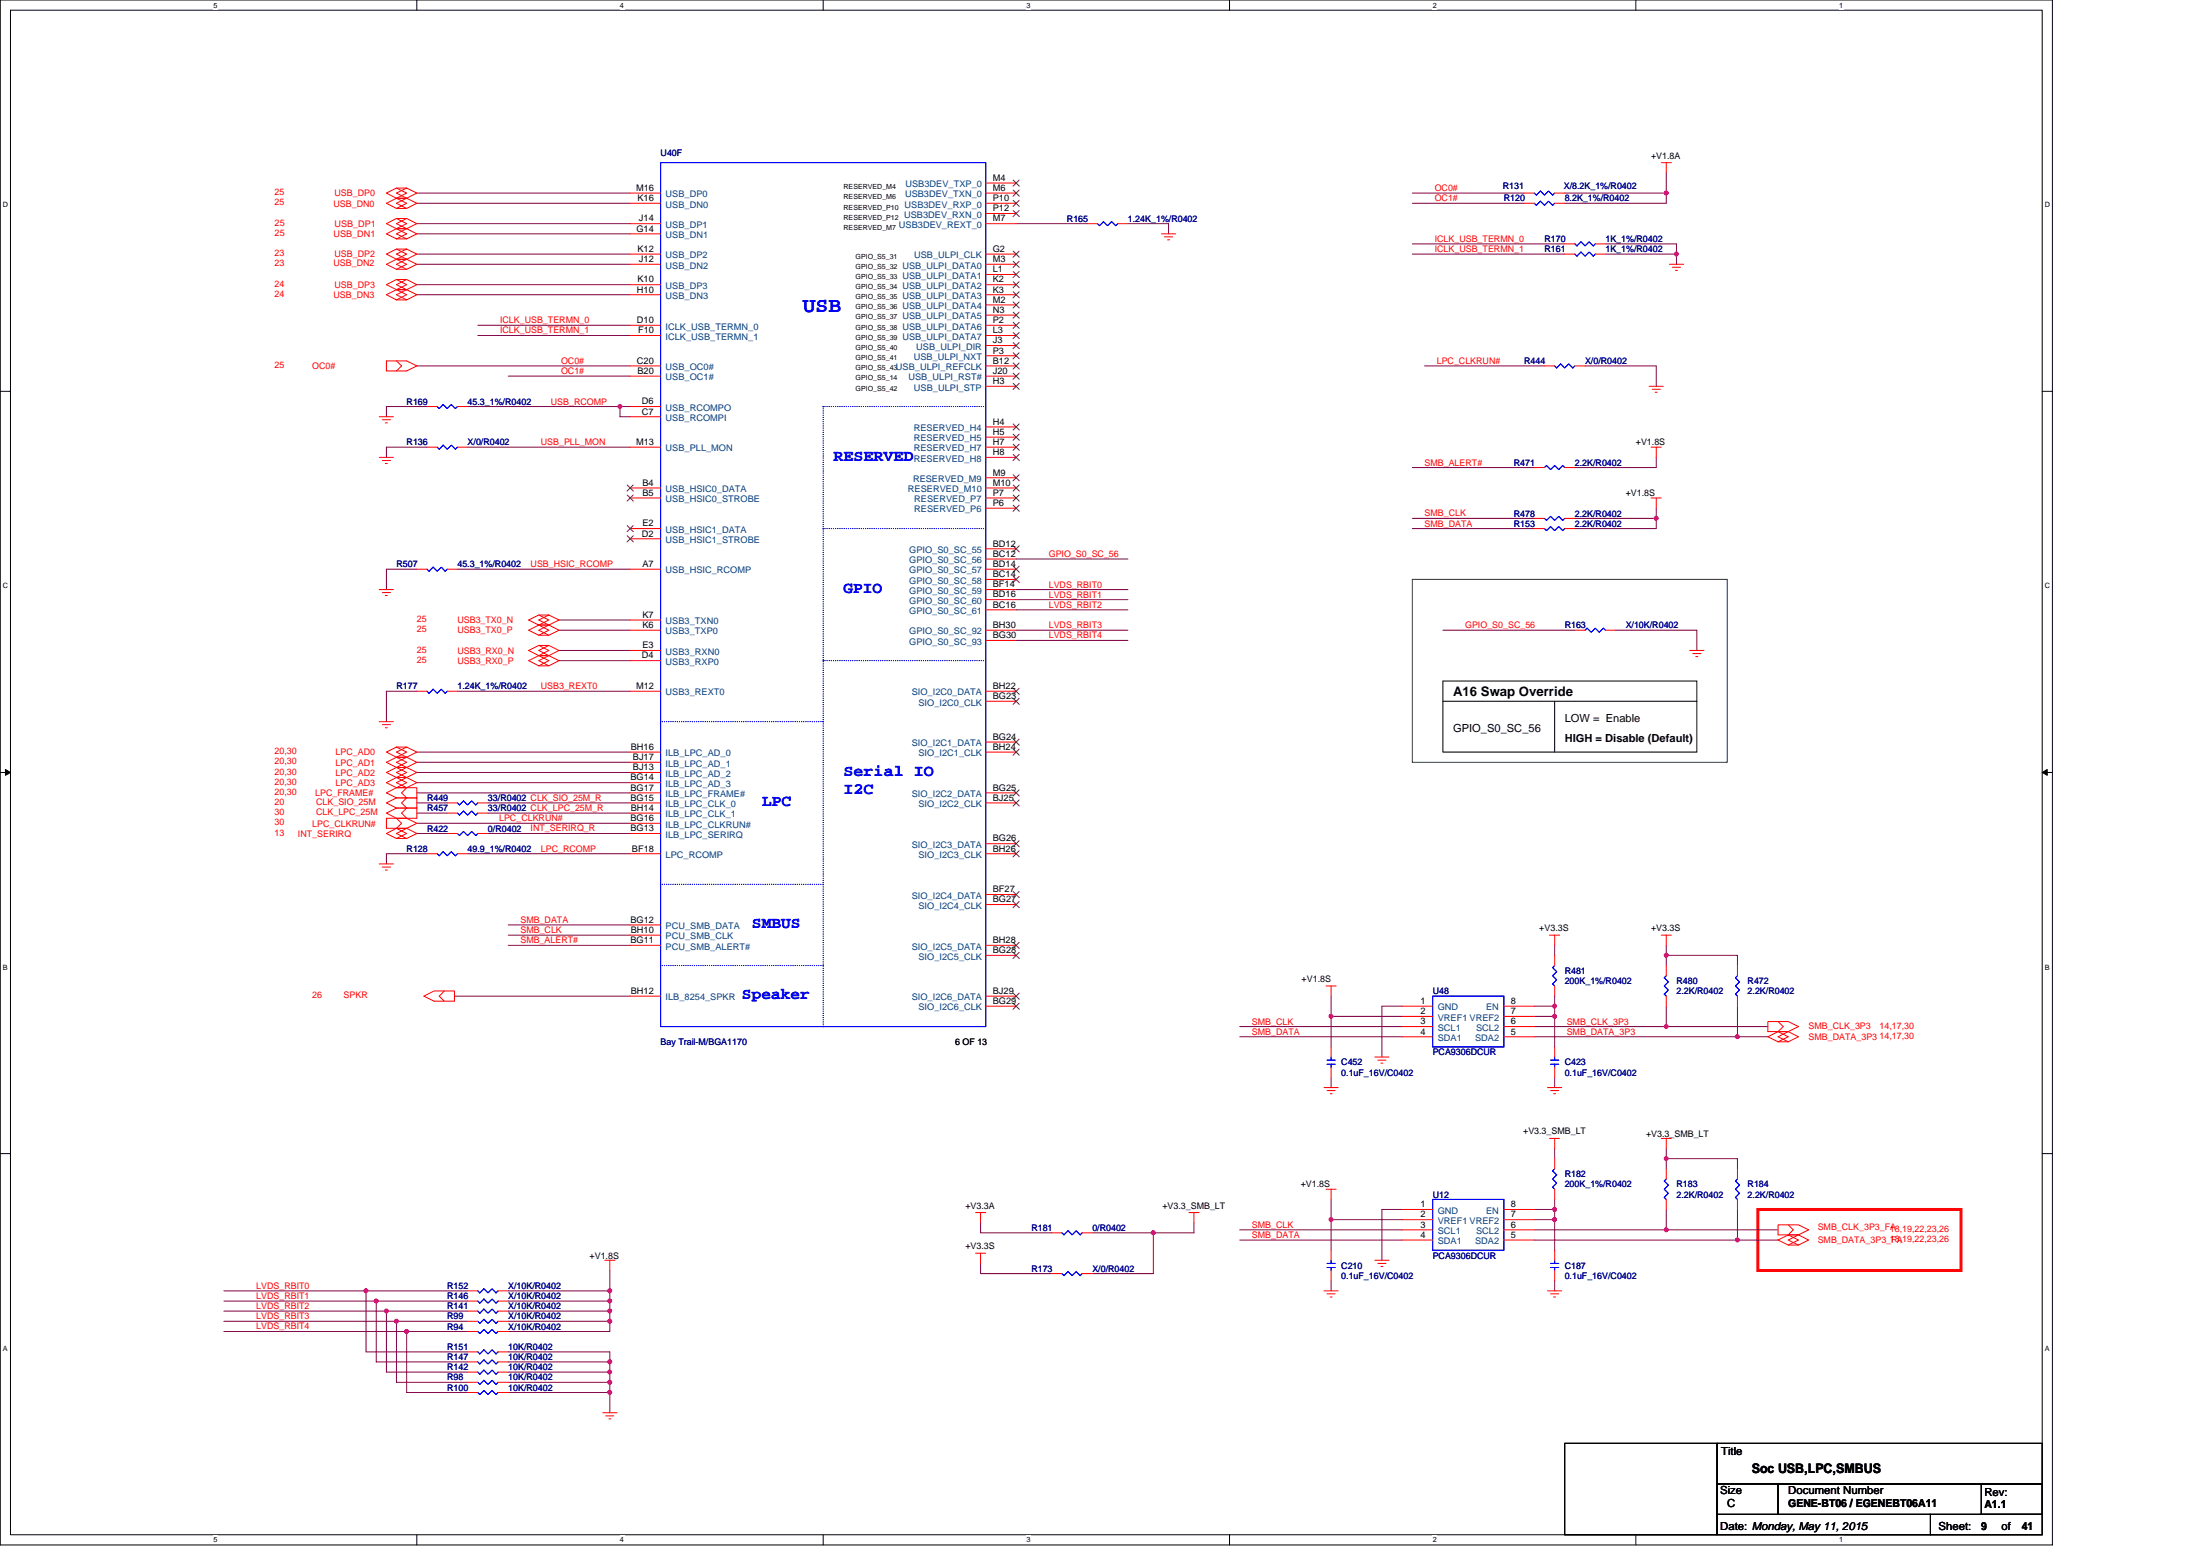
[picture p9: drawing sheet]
<svg xmlns="http://www.w3.org/2000/svg" width="297mm" height="210mm" viewBox="0 0 297 210" stroke-linecap="round" stroke-linejoin="round" font-family="sans-serif">
<path d="M0 0h277.1v208.5h-277.1zM1.4 1.4h274.3v205.7h-274.3z" fill="none" stroke="#000" stroke-width=".14"/>
<g fill="#fff">
<path d="M28.8 .1h.6v1.1h-.6z"/>
<path d="M28.8 207.3h.6v1.1h-.6z"/>
</g>
<path d="M56.3 0v1.4M56.3 207.1v1.4" fill="none" stroke="#000" stroke-width=".14"/>
<g fill="#fff">
<path d="M83.7 .1h.6v1.1h-.6z"/>
<path d="M83.7 207.3h.6v1.1h-.6z"/>
</g>
<path d="M111.1 0v1.4M111.1 207.1v1.4" fill="none" stroke="#000" stroke-width=".14"/>
<g fill="#fff">
<path d="M138.6 .1h.5v1.1h-.5z"/>
<path d="M138.6 207.3h.5v1.1h-.5z"/>
</g>
<path d="M166 0v1.4M166 207.1v1.4" fill="none" stroke="#000" stroke-width=".14"/>
<g fill="#fff">
<path d="M193.4 .1h.6v1.1h-.6z"/>
<path d="M193.4 207.3h.6v1.1h-.6z"/>
</g>
<path d="M220.9 0v1.4M220.9 207.1v1.4" fill="none" stroke="#000" stroke-width=".14"/>
<g fill="#fff">
<path d="M248.3 .1h.6v1.1h-.6z"/>
<path d="M248.3 207.3h.6v1.1h-.6z"/>
<path d="M.4 27.1h.7v1.1h-.7z"/>
<path d="M276.1 27.1h.7v1.1h-.7z"/>
<path d="M.4 78.5h.7v1.1h-.7z"/>
<path d="M276.1 78.5h.7v1.1h-.7z"/>
</g>
<path d="M0 52.8h1.4M275.7 52.8h1.4" fill="none" stroke="#000" stroke-width=".14"/>
<g fill="#fff">
<path d="M.4 130h.7v1.1h-.7z"/>
<path d="M276.1 130h.7v1.1h-.7z"/>
</g>
<path d="M0 104.2h1.4M275.7 104.2h1.4" fill="none" stroke="#000" stroke-width=".14"/>
<path d="M.7 103.8l.7 .4-.7 .4zM275.7 104.2l.7-.4v.8z" fill="#000" stroke="#000" stroke-width=".14"/>
<g fill="#fff">
<path d="M.4 181.4h.7v1.1h-.7z"/>
<path d="M276.1 181.4h.7v1.1h-.7z"/>
</g>
<path d="M194.8 94.6h34.3M194.8 91.9h34.3v9.6h-34.3zM209.9 94.6v6.9M0 155.7h1.4M275.7 155.7h1.4M211.3 194.8h20.5v12.3h-20.5zM231.8 194.8h43.9v5.5h-43.9zM231.8 200.3h8.3v4.1h-8.3zM231.8 204.4h28.8v2.7h-28.8zM240.1 200.3h35.6v4.1h-35.6zM260.6 204.4h15.1v2.7h-15.1zM267.5 200.3h8.2v4.1h-8.2z" fill="none" stroke="#000" stroke-width=".14"/>
<path d="M190.7 78.2h42.5v24.7h-42.5z" fill="none" stroke="#008000" stroke-width=".14"/>
<path d="M237.3 163.2h27.5v8.2h-27.5z" fill="none" stroke="#f00" stroke-width=".4"/>
<g fill="none" stroke="#800040" stroke-width=".14">
<path d="M56.3 39.8h28.8M56.3 38.4h28.8M56.3 26.1h28.8M56.3 27.4h28.8M56.3 31.6h28.8M56.3 30.2h28.8M56.3 35.7h28.8M56.3 34.3h28.8M137.2 30.2h9.6M152.3 30.2h5.5v1.4M190.7 32.9h20.6M190.7 26.1h15.1"/>
<path d="M190.7 27.4h15.1M190.7 34.3h20.6M211.3 26.1h13.7M216.8 32.9h9.6v2.8M216.8 34.3h9.6M225 23.3v2.8M225 26.1v1.3h-13.7M56.3 49.4h28.8M57.7 54.9h-5.5v1.3M63.1 54.9h20.6v1.3h1.4M64.5 43.9h20.6M64.5 45.3h20.6"/>
<path d="M68.6 50.8h16.5M83.7 54.9h1.4M192.3 49.4h16.2M214 49.4h9.6v2.7M56.3 76.8h-4.1v2.8M57.7 60.3h-5.5v1.4M61.8 76.8h23.3M63.1 60.3h22M137.2 75.4h15.1M137.2 79.6h15.1M190.7 71.3h16.5M190.7 63.1h16.5"/>
<path d="M190.7 70h16.5M212.6 70h11M223.6 61.7v1.4h-11M223.6 70v1.3h-11M223.6 68.6v1.4M56.3 93.3h-4.1v4.1M61.8 93.3h23.3M75.5 87.8h9.6M75.5 89.2h9.6M75.5 85h9.6M75.5 83.7h9.6M137.2 80.9h15.1"/>
<path d="M137.2 82.3h15.1M137.2 85h15.1M137.2 86.4h15.1M194.8 85h17.8M218.1 85h11v2.8M56.3 112.5h4.1M56.3 111.1h28.8M56.3 109.7h4.1M56.3 108.4h4.1M56.3 104.2h28.8M56.3 105.6h28.8M56.3 101.5h28.8"/>
<path d="M56.3 102.9h28.8M56.3 107h28.8M57.7 115.2h-5.5v1.4M63.1 115.2h22M65.9 109.7h19.2M65.9 112.5h19.2M65.9 108.4h19.2M61.4 134.4h23.7M68.6 124.8h16.5M68.6 127.6h16.5M68.6 126.2h16.5M167.4 139.9h21.9"/>
<path d="M167.4 138.5h21.9M179.7 137.2h9.6M179.7 137.2v4.1M179.7 134.4v2.8M189.3 135.8h-2.7v6.8M207.2 137.2h2.7M207.2 138.5h17.8M207.2 135.8h2.7M207.2 139.9h27.4M209.9 137.2v4.1M209.9 127.6v1.3M209.9 134.4v1.4"/>
<path d="M209.9 135.8v1.4M225 127.6v1.3M225 138.5h13.7M225 128.9h9.6v1.4M225 128.9v1.4M225 135.8v2.7M234.6 139.9h4.1M234.6 135.8v4.1M179.7 145.4v1.4M209.9 155v1.4M209.9 145.4v1.4M225 156.4v1.3"/>
<path d="M225 156.4h9.6v1.3M225 155v1.4M30.2 176.9h22v8.3h10.9M30.2 178.3h23.3v8.2h9.6M30.2 175.6h20.6M30.2 179.7h24.7v8.2h8.2M30.2 174.2h19.2v8.2h13.7M49.4 174.2h13.7M50.8 175.6h12.3M50.8 175.6v8.2h12.3M52.2 176.9h10.9M53.5 178.3h9.6"/>
<path d="M54.9 179.7h8.2M68.6 174.2h13.7M68.6 175.6h13.7M68.6 176.9h13.7M68.6 178.3h13.7M82.3 178.3v1.4h-13.7M82.3 174.2v4.1M82.3 171.4v2.8M132.4 165v1.4h9.6M132.4 170.5v1.4h9.6M147.5 166.4h8.2M155.7 166.4v5.5h-8.2"/>
<path d="M161.2 165v1.4h-5.5M167.4 166h21.9M167.4 167.3h21.9M179.7 164.6h9.6M179.7 164.6v4.1M179.7 172.8v1.4M179.7 161.9v2.7M189.3 163.2h-2.7v6.9M207.2 167.3h27.4M207.2 166h17.8M207.2 164.6h2.7v4.1M207.2 163.2h2.7"/>
<path d="M209.9 161.9v1.3M209.9 172.8v1.4M209.9 163.2v1.4M225 163.2v2.8M225 166h15.1M234.6 163.2v4.1M234.6 167.3h5.5M68.6 182.4h13.7v1.4M68.6 183.8h13.7M68.6 185.2h13.7M68.6 186.5h13.7M68.6 187.9h13.7"/>
<path d="M82.3 187.9v2.7M82.3 186.5v1.4M82.3 185.2v1.3M82.3 183.8v1.4"/>
</g>
<g fill="#f0f" stroke="#f0f" stroke-width=".14">
<circle cx="225" cy="26" r=".27"/>
<circle cx="226.3" cy="34.3" r=".27"/>
<circle cx="50.8" cy="175.6" r=".27"/>
<circle cx="52.2" cy="176.9" r=".27"/>
<circle cx="53.5" cy="178.3" r=".27"/>
<circle cx="82.3" cy="178.3" r=".27"/>
<circle cx="82.3" cy="175.6" r=".27"/>
<circle cx="82.3" cy="176.9" r=".27"/>
<circle cx="82.3" cy="174.2" r=".27"/>
<circle cx="54.9" cy="179.7" r=".27"/>
<circle cx="49.4" cy="174.2" r=".27"/>
<circle cx="82.3" cy="187.9" r=".27"/>
<circle cx="82.3" cy="186.5" r=".27"/>
<circle cx="82.3" cy="185.2" r=".27"/>
<circle cx="82.3" cy="183.8" r=".27"/>
<circle cx="234.6" cy="167.3" r=".27"/>
<circle cx="225" cy="166" r=".27"/>
<circle cx="179.7" cy="164.6" r=".27"/>
<circle cx="209.9" cy="163.2" r=".27"/>
<circle cx="209.9" cy="164.6" r=".27"/>
<circle cx="225" cy="156.3" r=".27"/>
<circle cx="234.6" cy="139.9" r=".27"/>
<circle cx="225" cy="138.5" r=".27"/>
<circle cx="179.7" cy="137.1" r=".27"/>
<circle cx="209.9" cy="135.8" r=".27"/>
<circle cx="209.9" cy="137.1" r=".27"/>
<circle cx="223.6" cy="69.9" r=".27"/>
<circle cx="155.7" cy="166.4" r=".27"/>
<circle cx="225" cy="128.9" r=".27"/>
<circle cx="83.7" cy="54.9" r=".27"/>
</g>
<g fill="none" stroke="#f00" stroke-width=".14">
<path d="M53.5 39.1l1.4 .7-1.4 .7M53.5 37.7l1.4 .7-1.4 .7M53.5 26.8l1.4 .6-1.4 .7M53.5 25.4l1.4 .7-1.4 .7M53.5 30.9l1.4 .7-1.4 .6M53.5 29.5l1.4 .7-1.4 .7M53.5 35l1.4 .7-1.4 .6M53.5 33.6l1.4 .7-1.4 .7M54.9 39.1h-1.4l-1.3 .7 1.3 .7M54.9 37.7h-1.4l-1.3 .7 1.3 .7M54.9 26.8h-1.4l-1.3 .6 1.3 .7M54.9 25.4h-1.4l-1.3 .7 1.3 .7"/>
<path d="M54.9 30.9h-1.4l-1.3 .7 1.3 .6M54.9 29.5h-1.4l-1.3 .7 1.3 .7M54.9 35h-1.4l-1.3 .7 1.3 .6M54.9 33.6h-1.4l-1.3 .7 1.3 .7M54.9 39.1l1.4 .7-1.4 .7h-1.4M54.9 39.1l-1.4 .7 1.4 .7M54.9 37.7l1.4 .7-1.4 .7h-1.4M54.9 37.7l-1.4 .7 1.4 .7M54.9 26.8l1.4 .6-1.4 .7h-1.4M54.9 26.8l-1.4 .6 1.4 .7M54.9 25.4l1.4 .7-1.4 .7h-1.4M54.9 25.4l-1.4 .7 1.4 .7"/>
<path d="M54.9 30.9l1.4 .7-1.4 .6h-1.4M54.9 30.9l-1.4 .7 1.4 .6M54.9 29.5l1.4 .7-1.4 .7h-1.4M54.9 29.5l-1.4 .7 1.4 .7M54.9 35l1.4 .7-1.4 .6h-1.4M54.9 35l-1.4 .7 1.4 .6M54.9 33.6l1.4 .7-1.4 .7h-1.4M54.9 33.6l-1.4 .7 1.4 .7M85.1 27.4h4.1M85.1 31.6h4.1M85.1 35.7h4.1M85.1 39.8h4.1"/>
<path d="M85.1 26.1h4.1M85.1 30.2h4.1M85.1 34.3h4.1M85.1 38.4h4.1M133.1 24.7h4.1M133.1 26.1h4.1M133.1 30.2h4.1M133.1 27.4h4.1M133.1 28.8h4.1M133.1 34.3h4.1M133.1 35.7h4.1M133.1 37h4.1"/>
<path d="M133.1 38.4h4.1M133.1 39.8h4.1M146.8 30.2h1.4M150.9 30.2h1.4M156.8 31.6h1.9M157.2 32h1.1M157.6 32.4h.3M205.8 27.4h1.4M205.8 26.1h1.4M209.9 27.4h1.4M209.9 26.1h1.4M211.3 32.9h1.3"/>
<path d="M211.3 34.3h1.3M215.4 32.9h1.4M215.4 34.3h1.4M224.3 21.9h1.4M225 21.9v1.4M225.4 35.7h1.9M225.8 36.1h1.1M226.2 36.5h.3M51.2 56.2h1.9M51.6 56.6h1.1M52 57.1h.3M52.2 48.7h2.7l1.4 .7-1.4 .7h-2.7z"/>
<path d="M53.5 48.7l.7 .7-.7 .7M57.7 54.9h1.3M61.8 54.9h1.3M85.1 54.9h4.1M85.1 56.2h4.1M85.1 49.4h4.1M85.1 50.8h4.1M85.1 45.3h4.1M85.1 43.9h4.1M133.1 41.1h4.1M133.1 42.5h4.1M133.1 43.9h4.1"/>
<path d="M133.1 46.6h4.1M133.1 48h4.1M133.1 52.1h4.1M133.1 49.4h4.1M133.1 59h4.1M133.1 57.6h4.1M133.1 50.8h4.1M133.1 45.3h4.1M208.5 49.4h1.4M212.6 49.4h1.4M222.6 52.1h2M223.1 52.5h1.1"/>
<path d="M223.5 52.9h.2M51.2 61.7h1.9M51.2 79.6h1.9M51.6 62.1h1.1M51.6 80h1.1M52 62.5h.3M56.3 76.8h1.4M57.7 60.3h1.3M60.4 76.8h1.4M61.8 60.3h1.3M85.1 76.8h4.1M85.1 72.7h4.1"/>
<path d="M85.1 71.3h4.1M85.1 67.2h4.1M85.1 65.8h4.1M85.1 60.3h4.1M133.1 64.5h4.1M133.1 65.8h4.1M133.1 60.3h4.1M133.1 61.7h4.1M133.1 74.1h4.1M133.1 75.4h4.1M133.1 76.8h4.1M133.1 78.2h4.1"/>
<path d="M133.1 79.6h4.1M133.1 67.2h4.1M133.1 68.6h4.1M207.2 70h1.3M207.2 71.3h1.3M207.2 63.1h1.3M211.3 70h1.3M211.3 71.3h1.3M211.3 63.1h1.3M222.9 60.3h1.4M222.9 67.2h1.4M223.6 60.3v1.4"/>
<path d="M223.6 67.2v1.4M51.2 97.4h1.9M51.6 97.8h1.1M52 80.4h.3M52 98.2h.3M56.3 93.3h1.4M60.4 93.3h1.4M72.7 87.1l1.4 .7-1.4 .7M72.7 88.5l1.4 .7-1.4 .7M72.7 83l1.4 .7-1.4 .6M72.7 84.3l1.4 .7-1.4 .7M74.1 87.1h-1.4l-1.3 .7 1.3 .7"/>
<path d="M74.1 88.5h-1.4l-1.3 .7 1.3 .7M74.1 83h-1.4l-1.3 .7 1.3 .6M74.1 84.3h-1.4l-1.3 .7 1.3 .7M74.1 87.1l1.4 .7-1.4 .7h-1.4M74.1 87.1l-1.4 .7 1.4 .7M74.1 88.5l1.4 .7-1.4 .7h-1.4M74.1 88.5l-1.4 .7 1.4 .7M74.1 83l1.4 .7-1.4 .6h-1.4M74.1 83l-1.4 .7 1.4 .6M74.1 84.3l1.4 .7-1.4 .7h-1.4M74.1 84.3l-1.4 .7 1.4 .7M85.1 93.3h4.1"/>
<path d="M85.1 87.8h4.1M85.1 89.2h4.1M85.1 83.7h4.1M85.1 85h4.1M133.1 94.6h4.1M133.1 93.3h4.1M133.1 80.9h4.1M133.1 82.3h4.1M133.1 85h4.1M133.1 86.4h4.1M212.6 85h1.4M216.8 85h1.3"/>
<path d="M228.1 87.8h2M228.6 88.2h1.1M229 88.6h.2M51.2 116.6h1.9M51.6 117h1.1M52 117.4h.3M52.2 107l1.3-.7h2.8v1.4h-2.8zM52.2 108.4l1.3-.7h2.8v1.4h-2.8zM52.2 109.7l1.3-.6h2.8v1.3h-2.8zM53.5 110.4l.7 .7-.7 .7 1.4 .7-1.4 .7M53.5 102.2h1.4l1.4 .7-1.4 .7M53.5 102.2l1.4 .7-1.4 .7"/>
<path d="M53.5 100.8h1.4l1.4 .7-1.4 .7M53.5 100.8l1.4 .7-1.4 .7M53.5 104.9h1.4l1.4 .7-1.4 .7M53.5 104.9l1.4 .7-1.4 .7M53.5 103.6h1.4l1.4 .6-1.4 .7M53.5 103.6l1.4 .6-1.4 .7M53.5 102.2l-1.3 .7 1.3 .7h1.4M53.5 100.8l-1.3 .7 1.3 .7h1.4M53.5 104.9l-1.3 .7 1.3 .7h1.4M53.5 103.6l-1.3 .6 1.3 .7h1.4M54.9 111.8h-1.4l-1.3 .7 1.3 .7M54.9 111.8l1.4 .7-1.4 .7h-1.4"/>
<path d="M54.9 111.8l-1.4 .7 1.4 .7M54.9 102.2l-1.4 .7 1.4 .7M54.9 100.8l-1.4 .7 1.4 .7M54.9 104.9l-1.4 .7 1.4 .7M54.9 103.6l-1.4 .6 1.4 .7M54.9 110.4l1.4 .7-1.4 .7M54.9 110.4h-2.7v1.4h2.7M54.9 106.3l-.7 .7 .7 .7-.7 .7 .7 .7-.7 .6 .7 .7M57.7 115.2h1.3M60.4 112.5h1.4M60.4 108.4h1.4M60.4 109.7h1.4"/>
<path d="M61.8 115.2h1.3M64.5 112.5h1.4M64.5 108.4h1.4M64.5 109.7h1.4M85.1 112.5h4.1M85.1 108.4h4.1M85.1 105.6h4.1M85.1 102.9h4.1M85.1 111.1h4.1M85.1 109.7h4.1M85.1 107h4.1M85.1 104.2h4.1"/>
<path d="M85.1 101.5h4.1M85.1 115.2h4.1M133.1 101.5h4.1M133.1 100.1h4.1M133.1 107h4.1M133.1 108.4h4.1M133.1 115.2h4.1M133.1 113.9h4.1M57.2 134.4l1.4-.7h2.8v1.4h-2.8zM60 133.7l-.7 .7 .7 .7M85.1 127.6h4.1M85.1 126.2h4.1"/>
<path d="M85.1 124.8h4.1M85.1 134.4h4.1M133.1 127.6h4.1M133.1 128.9h4.1M133.1 135.8h4.1M133.1 134.4h4.1M133.1 122.1h4.1M133.1 120.7h4.1M179 133.1h1.4M179.7 133.1v1.3M189.3 135.8h4.1M189.3 137.2h4.1"/>
<path d="M189.3 138.5h4.1M189.3 139.9h4.1M203 139.9h4.2M203 138.5h4.2M203 137.2h4.2M203 135.8h4.2M209.2 126.2h1.4M209.9 126.2v1.4M209.9 133.1v1.3M209.9 128.9v1.4M224.3 126.2h1.4M225 126.2v1.4"/>
<path d="M225 134.4v1.4M225 130.3v1.4M234.6 134.4v1.4M234.6 130.3v1.4M238.7 137.9h2.7l1.4 .6-1.4 .7h-2.7zM240.1 139.2h1.3l1.4 .7-1.4 .7M240.1 139.2l-1.4 .7 1.4 .7h1.3M240.1 139.2l1.3 .7-1.3 .7M240.1 137.9l.7 .6-.7 .7M241.4 139.2l-1.3 .7 1.3 .7M178.8 146.8h1.9M179.2 147.2h1.1"/>
<path d="M179.6 147.6h.2M179.7 144v1.4M179.7 141.3v1.3M185.6 142.6h1.9M186 143.1h1.1M186.5 143.5h.2M208.9 146.8h2M209.2 153.6h1.4M209.4 147.2h1.1M209.8 147.6h.2M209.9 153.6v1.4M209.9 144v1.4"/>
<path d="M209.9 141.3v1.3M209.9 156.4v1.3M224.3 153.6h1.4M225 157.7v1.4M225 153.6v1.4M234.6 157.7v1.4M63.1 174.2h1.4M63.1 175.6h1.4M63.1 176.9h1.4M63.1 178.3h1.4M63.1 179.7h1.4M67.2 174.2h1.4"/>
<path d="M67.2 175.6h1.4M67.2 176.9h1.4M67.2 178.3h1.4M67.2 179.7h1.4M81.7 170.1h1.3M82.3 170.1v1.4M131.7 169.1h1.4M131.7 163.6h1.4M132.4 169.1v1.4M132.4 163.6v1.4M142 166.4h1.4M142 171.9h1.4"/>
<path d="M146.1 166.4h1.4M146.1 171.9h1.4M160.5 163.6h1.4M161.2 163.6v1.4M178.8 174.2h1.9M179 160.5h1.4M179.2 174.6h1.1M179.6 175h.2M179.7 160.5v1.4M179.7 171.4v1.4M179.7 168.7v1.4M185.6 170.1h1.9"/>
<path d="M186 170.5h1.1M186.5 170.9h.2M189.3 163.2h4.1M189.3 164.6h4.1M189.3 166h4.1M189.3 167.3h4.1M203 167.3h4.2M203 166h4.2M203 164.6h4.2M203 163.2h4.2M208.9 174.2h2M209.4 174.6h1.1"/>
<path d="M209.8 175h.2M209.9 171.4v1.4M209.9 168.7v1.4M209.9 160.5v1.4M225 161.9v1.3M234.6 161.9v1.3M240.1 165.3h2.7l1.4 .7-1.4 .6h-2.7zM241.4 165.3l.7 .7-.7 .6M241.4 166.6h1.4l1.4 .7-1.4 .7M241.4 166.6l-1.3 .7 1.3 .7h1.4M241.4 166.6l1.4 .7-1.4 .7M242.8 166.6l-1.4 .7 1.4 .7"/>
<path d="M63.1 182.4h1.4M63.1 183.8h1.4M63.1 185.2h1.4M63.1 186.5h1.4M63.1 187.9h1.4M67.2 182.4h1.4M67.2 183.8h1.4M67.2 185.2h1.4M67.2 186.5h1.4M67.2 187.9h1.4M81.4 190.6h1.9M81.8 191.1h1.1"/>
<path d="M82.2 191.5h.3"/>
</g>
<g fill="none" stroke="#00f" stroke-width=".14">
<path d="M89.2 21.9h43.9v116.6h-43.9zM148.2 30.2l.3 .3 .5-.6 .5 .6 .6-.6 .5 .6 .3-.3M207.2 27.4l.2 .3 .6-.5 .5 .5 .6-.5 .5 .5 .3-.3M207.2 26.1l.2 .2 .6-.5 .5 .5 .6-.5 .5 .5 .3-.2M212.6 32.9l.3 .3 .6-.6 .5 .6 .6-.6 .5 .6 .3-.3M212.6 34.3l.3 .3 .6-.6 .5 .6 .6-.6 .5 .6 .3-.3M59 54.9l.3 .2 .5-.5 .6 .5 .5-.5 .6 .5 .3-.2M209.9 49.4l.3 .3 .5-.6 .6 .6 .5-.6 .6 .6 .2-.3M57.7 76.8l.2 .3 .6-.6 .5 .6 .6-.6 .5 .6 .3-.3M59 60.3l.3 .3 .5-.5 .6 .5 .5-.5 .6 .5 .3-.3M208.5 70l.3 .2 .6-.5 .5 .5 .6-.5 .5 .5 .3-.2M208.5 71.3l.3 .3 .6-.5 .5 .5 .6-.5 .5 .5 .3-.3"/>
<path d="M211.3 63.1l-.3-.3-.5 .6-.6-.6-.5 .6-.6-.6-.3 .3M57.7 93.3l.2 .3 .6-.6 .5 .6 .6-.6 .5 .6 .3-.3M214 85l.3-.2 .5 .5 .6-.5 .5 .5 .6-.5 .3 .2M59 115.2l.3 .3 .5-.6 .6 .6 .5-.6 .6 .6 .3-.3M61.8 112.5l.2 .3 .6-.6 .5 .6 .6-.6 .5 .6 .3-.3M61.8 108.4l.2 .2 .6-.5 .5 .5 .6-.5 .5 .5 .3-.2M61.8 109.7l.2 .3 .6-.5 .5 .5 .6-.5 .5 .5 .3-.3M193.4 134.4h9.6v6.9h-9.6zM209.9 130.3l-.3 .3 .6 .5-.6 .6 .6 .5-.6 .6 .3 .3M225 131.7l-.3 .3 .6 .5-.6 .6 .6 .5-.6 .6 .3 .2M234.6 131.7l-.3 .3 .6 .5-.6 .6 .6 .5-.6 .6 .3 .2M179.2 143.1h1.1"/>
<path d="M179.2 143.6h1.1M179.7 142.6v.5M179.7 143.6v.4M209.4 143.1h1.1M209.4 143.6h1.1M209.9 157.7l-.3 .3 .6 .6-.6 .5 .6 .6-.6 .5 .3 .3M209.9 142.6v.5M209.9 143.6v.4M225 159.1l-.3 .3 .6 .5-.6 .6 .6 .5-.6 .6 .3 .3M234.6 159.1l-.3 .3 .6 .5-.6 .6 .6 .5-.6 .6 .3 .3M64.5 174.2l.3 .3 .5-.6 .6 .6 .5-.6 .6 .6 .2-.3M64.5 175.6l.3 .3 .5-.6 .6 .6 .5-.6 .6 .6 .2-.3"/>
<path d="M64.5 176.9l.3 .3 .5-.5 .6 .5 .5-.5 .6 .5 .2-.3M64.5 178.3l.3 .3 .5-.6 .6 .6 .5-.6 .6 .6 .2-.3M64.5 179.7l.3 .3 .5-.6 .6 .6 .5-.6 .6 .6 .2-.3M143.4 166.4l.3 .2 .5-.5 .6 .5 .5-.5 .5 .5 .3-.2M143.4 171.9l.3 .2 .5-.5 .6 .5 .5-.5 .5 .5 .3-.2M179.2 170.5h1.1M179.2 171h1.1M179.7 170.1v.4M179.7 171v.4M193.4 161.9h9.6v6.8h-9.6zM209.4 170.5h1.1M209.4 171h1.1"/>
<path d="M209.9 170.1v.4M209.9 171v.4M67.2 182.4l-.2 .3-.6-.5-.5 .5-.6-.5-.5 .5-.3-.3M67.2 183.8l-.2 .3-.6-.6-.5 .6-.6-.6-.5 .6-.3-.3M67.2 185.2l-.2 .2-.6-.5-.5 .5-.6-.5-.5 .5-.3-.2M67.2 186.5l-.2 .3-.6-.5-.5 .5-.6-.5-.5 .5-.3-.3M67.2 187.9l-.2 .3-.6-.6-.5 .6-.6-.6-.5 .6-.3-.3"/>
</g>
<g fill="none" stroke="#00f" stroke-width=".14" stroke-dasharray="0 .3">
<path d="M111.1 54.9v83.6M111.1 54.9h.1M133.1 54.9h-22M111.1 71.3h.1M133.1 71.3h-22M89.2 97.4h.1M111.1 97.4h-21.9M111.1 89.2h.1M133.1 89.2h-22M89.2 119.3h.1M111.1 119.3h-21.9M89.2 130.3h.1"/>
<path d="M111.1 138.5h.1M111.1 130.3h-21.9"/>
</g>
<g fill="none" stroke="#804000" stroke-width=".14">
<path d="M136.8 24.3l.8 .8M136.8 25.7l.8 .8M136.8 27l.8 .9M136.8 28.4l.8 .8M136.8 33.9l.8 .8M136.8 35.3l.8 .8M136.8 36.6l.8 .9M136.8 38l.8 .8M136.8 39.4l.8 .8M137.6 24.3l-.8 .8M137.6 25.7l-.8 .8M137.6 27l-.8 .9"/>
<path d="M137.6 28.4l-.8 .8M137.6 33.9l-.8 .8M137.6 35.3l-.8 .8M137.6 36.6l-.8 .9M137.6 38l-.8 .8M137.6 39.4l-.8 .8M136.8 59.9l.8 .9M136.8 40.7l.8 .9M136.8 42.1l.8 .8M136.8 43.5l.8 .8M136.8 46.2l.8 .9M136.8 47.6l.8 .8"/>
<path d="M136.8 51.7l.8 .9M136.8 49l.8 .8M136.8 58.6l.8 .8M136.8 57.2l.8 .8M136.8 50.4l.8 .8M136.8 44.9l.8 .8M137.6 59.9l-.8 .9M137.6 40.7l-.8 .9M137.6 42.1l-.8 .8M137.6 43.5l-.8 .8M137.6 46.2l-.8 .9M137.6 47.6l-.8 .8"/>
<path d="M137.6 51.7l-.8 .9M137.6 49l-.8 .8M137.6 58.6l-.8 .8M137.6 57.2l-.8 .8M137.6 50.4l-.8 .8M137.6 44.9l-.8 .8M84.7 72.3l.8 .8M84.7 70.9l.8 .9M84.7 66.8l.8 .8M84.7 65.4l.8 .9M85.5 72.3l-.8 .8M85.5 70.9l-.8 .9"/>
<path d="M85.5 66.8l-.8 .8M85.5 65.4l-.8 .9M136.8 64.1l.8 .8M136.8 65.4l.8 .9M136.8 61.3l.8 .8M136.8 73.7l.8 .8M136.8 76.4l.8 .8M136.8 77.8l.8 .8M136.8 66.8l.8 .8M136.8 68.2l.8 .8M137.6 64.1l-.8 .8M137.6 65.4l-.8 .9"/>
<path d="M137.6 61.3l-.8 .8M137.6 73.7l-.8 .8M137.6 76.4l-.8 .8M137.6 77.8l-.8 .8M137.6 66.8l-.8 .8M137.6 68.2l-.8 .8M136.8 94.2l.8 .9M136.8 92.9l.8 .8M136.8 99.7l.8 .9M137.6 94.2l-.8 .9M137.6 92.9l-.8 .8M137.6 99.7l-.8 .9"/>
<path d="M136.8 101.1l.8 .8M136.8 106.6l.8 .8M136.8 107.9l.8 .9M136.8 114.8l.8 .8M136.8 113.5l.8 .8M137.6 101.1l-.8 .8M137.6 106.6l-.8 .8M137.6 107.9l-.8 .9M137.6 114.8l-.8 .8M137.6 113.5l-.8 .8M136.8 127.2l.8 .8M136.8 128.5l.8 .8"/>
<path d="M136.8 135.4l.8 .8M136.8 134l.8 .9M136.8 121.7l.8 .8M136.8 120.3l.8 .8M137.6 127.2l-.8 .8M137.6 128.5l-.8 .8M137.6 135.4l-.8 .8M137.6 134l-.8 .9M137.6 121.7l-.8 .8M137.6 120.3l-.8 .8"/>
</g>
<text font-size="2.9" fill="#00f" x="108.4" y="42.2">USB</text>
<g font-size="2.2" fill="#00f">
<text x="112.5" y="62.2">RESERVED</text>
<text x="113.9" y="80">GPIO</text>
<text x="113.9" y="104.7">Serial IO</text>
<text x="113.9" y="107.2">I2C</text>
<text x="102.9" y="108.8">LPC</text>
<text x="101.5" y="125.3">SMBUS</text>
<text x="100.2" y="134.9">Speaker</text>
</g>
<g font-size="1.8">
<text x="196.2" y="94">A16 Swap Override</text>
<text x="236.5" y="198.8">Soc USB,LPC,SMBUS</text>
</g>
<g font-size="1.5">
<text x="196.2" y="98.7">GPIO_S0_SC_56</text>
<text x="211.3" y="97.4">LOW = Enable</text>
<text x="211.3" y="100.1">HIGH = Disable (Default)</text>
<text x="232.4" y="196.4">Title</text>
<text x="232.3" y="201.6">Size</text>
<text x="233.2" y="203.4">C</text>
<text x="241.4" y="201.6">Document Number</text>
<text x="241.4" y="203.4">GENE-BT06 / EGENEBT06A11</text>
<text x="267.9" y="201.9">Rev:</text>
<text x="267.9" y="203.6">A1.1</text>
<text x="232.3" y="206.4">Date: Monday, May 11, 2015</text>
<text x="261.7" y="206.4">Sheet:</text>
<text x="267.5" y="206.4">9</text>
<text x="270.3" y="206.4">of</text>
<text x="273" y="206.4">41</text>
</g>
<g font-size="1.2" fill="#000080">
<text x="89.2" y="21">U40F</text>
<text x="144.1" y="29.9">R165</text>
<text x="152.3" y="29.9">1.24K_1%/R0402</text>
<text x="202.9" y="25.5">R131</text>
<text x="203" y="27.2">R120</text>
<text x="211.1" y="25.5">X/8.2K_1%/R0402</text>
<text x="211.3" y="27.2">8.2K_1%/R0402</text>
<text x="208.5" y="32.7">R170</text>
<text x="208.5" y="34">R161</text>
<text x="216.8" y="32.7">1K_1%/R0402</text>
<text x="216.8" y="34">1K_1%/R0402</text>
<text x="205.8" y="49.1">R444</text>
<text x="214" y="49.1">X/0/R0402</text>
<text x="54.9" y="54.6">R169</text>
<text x="63.1" y="54.6">45.3_1%/R0402</text>
<text x="54.9" y="60.1">R136</text>
<text x="63.1" y="60.1">X/0/R0402</text>
<text x="204.4" y="62.8">R471</text>
<text x="212.6" y="62.8">2.2K/R0402</text>
<text x="204.4" y="69.7">R478</text>
<text x="204.4" y="71.1">R153</text>
<text x="212.6" y="69.7">2.2K/R0402</text>
<text x="212.6" y="71.1">2.2K/R0402</text>
<text x="53.5" y="76.6">R507</text>
<text x="61.8" y="76.6">45.3_1%/R0402</text>
<text x="211.3" y="84.8">R163</text>
<text x="219.5" y="84.8">X/10K/R0402</text>
<text x="53.5" y="93">R177</text>
<text x="61.8" y="93">1.24K_1%/R0402</text>
<text x="57.7" y="112.2">R422</text>
<text x="57.7" y="108.1">R449</text>
<text x="57.7" y="109.5">R457</text>
<text x="65.9" y="112.2">0/R0402</text>
<text x="65.9" y="108.1">33/R0402 CLK_SIO_25M_R</text>
<text x="65.9" y="109.5">33/R0402 CLK_LPC_25M_R</text>
<text x="54.9" y="115">R128</text>
<text x="63.1" y="115">49.9_1%/R0402</text>
<text x="211.3" y="131.4">R481</text>
<text x="193.4" y="134.2">U48</text>
<text x="211.3" y="132.8">200K_1%/R0402</text>
<text x="226.4" y="132.8">R480</text>
<text x="226.4" y="134.2">2.2K/R0402</text>
<text x="236" y="132.8">R472</text>
<text x="236" y="134.2">2.2K/R0402</text>
<text x="89.2" y="141">Bay Trail-M/BGA1170</text>
<text x="181.1" y="143.8">C452</text>
<text x="193.4" y="142.4">PCA9306DCUR</text>
<text x="211.3" y="143.8">C423</text>
<text x="181.1" y="145.1">0.1uF_16V/C0402</text>
<text x="211.3" y="145.1">0.1uF_16V/C0402</text>
<text x="193.4" y="161.6">U12</text>
<text x="211.3" y="158.9">R182</text>
<text x="211.3" y="160.2">200K_1%/R0402</text>
<text x="226.4" y="160.2">R183</text>
<text x="226.4" y="161.6">2.2K/R0402</text>
<text x="236" y="160.2">R184</text>
<text x="236" y="161.6">2.2K/R0402</text>
<text x="139.3" y="166.1">R181</text>
<text x="147.5" y="166.1">0/R0402</text>
<text x="60.4" y="173.9">R152</text>
<text x="68.6" y="173.9">X/10K/R0402</text>
<text x="139.3" y="171.6">R173</text>
<text x="147.5" y="171.6">X/0/R0402</text>
<text x="181.1" y="171.2">C210</text>
<text x="181.1" y="172.6">0.1uF_16V/C0402</text>
<text x="193.4" y="169.8">PCA9306DCUR</text>
<text x="211.3" y="171.2">C187</text>
<text x="211.3" y="172.6">0.1uF_16V/C0402</text>
<text x="60.4" y="175.3">R146</text>
<text x="60.4" y="176.7">R141</text>
<text x="60.4" y="178.1">R99</text>
<text x="60.4" y="179.4">R94</text>
<text x="68.6" y="175.3">X/10K/R0402</text>
<text x="68.6" y="176.7">X/10K/R0402</text>
<text x="68.6" y="178.1">X/10K/R0402</text>
<text x="68.6" y="179.4">X/10K/R0402</text>
<text x="60.4" y="182.2">R151</text>
<text x="60.4" y="183.6">R147</text>
<text x="60.4" y="184.9">R142</text>
<text x="68.6" y="182.2">10K/R0402</text>
<text x="68.6" y="183.6">10K/R0402</text>
<text x="68.6" y="184.9">10K/R0402</text>
<text x="60.4" y="186.3">R98</text>
<text x="60.4" y="187.7">R100</text>
<text x="68.6" y="187.7">10K/R0402</text>
<text x="68.6" y="186.3">10K/R0402</text>
</g>
<g font-size="1.2">
<text x="222.9" y="21.4">+V1.8A</text>
<text x="85.9" y="25.8">M16</text>
<text x="86.1" y="27.1">K16</text>
<text x="86.3" y="29.9">J14</text>
<text x="134" y="29.9">M7</text>
<text x="134" y="25.8">M6</text>
<text x="134" y="24.4">M4</text>
<text x="134" y="28.5">P12</text>
<text x="134" y="27.1">P10</text>
<text x="85.9" y="31.3">G14</text>
<text x="86.1" y="34">K12</text>
<text x="86.3" y="35.4">J12</text>
<text x="134" y="35.4">M3</text>
<text x="134" y="34">G2</text>
<text x="86" y="39.5">H10</text>
<text x="86.1" y="38.1">K10</text>
<text x="134" y="36.7">L1</text>
<text x="134" y="38.1">K2</text>
<text x="134" y="39.5">K3</text>
<text x="134" y="40.9">M2</text>
<text x="86" y="43.6">D10</text>
<text x="86.1" y="45">F10</text>
<text x="134" y="46.3">J3</text>
<text x="134" y="42.2">N3</text>
<text x="134" y="43.6">P2</text>
<text x="134" y="45">L3</text>
<text x="134" y="47.7">P3</text>
<text x="86" y="49.1">C20</text>
<text x="86.1" y="50.5">B20</text>
<text x="134" y="50.5">J20</text>
<text x="134" y="49.1">B12</text>
<text x="134" y="51.8">H3</text>
<text x="86.7" y="54.6">D6</text>
<text x="86.7" y="55.9">C7</text>
<text x="134" y="58.7">H5</text>
<text x="134" y="57.3">H4</text>
<text x="85.9" y="60">M13</text>
<text x="86.7" y="65.6">B4</text>
<text x="134" y="65.6">M10</text>
<text x="134" y="60">H7</text>
<text x="134" y="61.4">H8</text>
<text x="134" y="64.2">M9</text>
<text x="220.9" y="60.1">+V1.8S</text>
<text x="86.7" y="71">E2</text>
<text x="86.7" y="66.9">B5</text>
<text x="134" y="66.9">P7</text>
<text x="134" y="68.3">P6</text>
<text x="219.5" y="67">+V1.8S</text>
<text x="86.7" y="72.4">D2</text>
<text x="86.7" y="76.5">A7</text>
<text x="134" y="73.8">BD12</text>
<text x="134" y="75.1">BC12</text>
<text x="134" y="76.5">BD14</text>
<text x="134" y="77.9">BC14</text>
<text x="86.7" y="83.4">K7</text>
<text x="134" y="79.3">BF14</text>
<text x="134" y="80.6">BD16</text>
<text x="134" y="82">BC16</text>
<text x="86.7" y="88.9">D4</text>
<text x="86.7" y="87.5">E3</text>
<text x="86.7" y="84.8">K6</text>
<text x="134" y="84.8">BH30</text>
<text x="134" y="86.1">BG30</text>
<text x="85.9" y="93">M12</text>
<text x="134" y="93">BH22</text>
<text x="134" y="94.3">BG23</text>
<text x="85.2" y="101.2">BH16</text>
<text x="134" y="99.8">BG24</text>
<text x="134" y="101.2">BH24</text>
<text x="85.1" y="105.3">BG14</text>
<text x="85.1" y="106.7">BG17</text>
<text x="85.4" y="102.6">BJ17</text>
<text x="85.4" y="103.9">BJ13</text>
<text x="134" y="106.7">BG25</text>
<text x="85.1" y="112.2">BG13</text>
<text x="85.1" y="108.1">BG15</text>
<text x="85.1" y="110.8">BG16</text>
<text x="85.2" y="109.4">BH14</text>
<text x="134" y="113.6">BG26</text>
<text x="134" y="108.1">BJ25</text>
<text x="85.3" y="114.9">BF18</text>
<text x="134" y="114.9">BH26</text>
<text x="85.1" y="124.5">BG12</text>
<text x="85.2" y="125.9">BH10</text>
<text x="134" y="120.4">BF27</text>
<text x="134" y="121.8">BG27</text>
<text x="207.8" y="125.7">+V3.3S</text>
<text x="222.9" y="125.7">+V3.3S</text>
<text x="85.1" y="127.3">BG11</text>
<text x="134" y="127.3">BH28</text>
<text x="134" y="128.6">BG28</text>
<text x="85.2" y="134.1">BH12</text>
<text x="134" y="134.1">BJ29</text>
<text x="134" y="135.5">BG29</text>
<text x="175.7" y="132.5">+V1.8S</text>
<text x="191.8" y="135.5">1</text>
<text x="191.8" y="136.9">2</text>
<text x="204" y="136.9">7</text>
<text x="204" y="135.5">8</text>
<text x="129" y="141">6 OF 13</text>
<text x="191.8" y="138.2">3</text>
<text x="191.8" y="139.6">4</text>
<text x="204" y="139.6">5</text>
<text x="204" y="138.2">6</text>
<text x="205.7" y="153.1">+V3.3_SMB_LT</text>
<text x="222.2" y="153.4">+V3.3_SMB_LT</text>
<text x="175.6" y="160.2">+V1.8S</text>
<text x="130.3" y="163.1">+V3.3A</text>
<text x="156.9" y="163.1">+V3.3_SMB_LT</text>
<text x="191.8" y="162.9">1</text>
<text x="191.8" y="164.3">2</text>
<text x="191.8" y="165.7">3</text>
<text x="191.8" y="167">4</text>
<text x="204" y="164.3">7</text>
<text x="204" y="167">5</text>
<text x="204" y="162.9">8</text>
<text x="204" y="165.7">6</text>
<text x="79.6" y="169.8">+V1.8S</text>
<text x="130.3" y="168.6">+V3.3S</text>
</g>
<g font-size="1.2" fill="#f00">
<text x="37.1" y="27.7">25</text>
<text x="37.1" y="26.4">25</text>
<text x="45" y="27.9">USB_DN0</text>
<text x="45.2" y="26.5">USB_DP0</text>
<text x="193.7" y="25.8">OC0#</text>
<text x="193.7" y="27.2">OC1#</text>
<text x="37.1" y="30.5">25</text>
<text x="37.1" y="36">23</text>
<text x="37.1" y="34.6">23</text>
<text x="37.1" y="31.9">25</text>
<text x="45" y="32">USB_DN1</text>
<text x="45" y="36">USB_DN2</text>
<text x="45.2" y="30.6">USB_DP1</text>
<text x="45.2" y="34.7">USB_DP2</text>
<text x="193.7" y="32.6">ICLK_USB_TERMN_0</text>
<text x="193.7" y="34">ICLK_USB_TERMN_1</text>
<text x="37.1" y="40.1">24</text>
<text x="37.1" y="38.7">24</text>
<text x="45" y="40.2">USB_DN3</text>
<text x="45.2" y="38.8">USB_DP3</text>
<text x="67.5" y="43.6">ICLK_USB_TERMN_0</text>
<text x="67.5" y="45">ICLK_USB_TERMN_1</text>
<text x="37.1" y="49.7">25</text>
<text x="42.2" y="49.8">OC0#</text>
<text x="75.8" y="49.1">OC0#</text>
<text x="75.8" y="50.5">OC1#</text>
<text x="194" y="49.1">LPC_CLKRUN#</text>
<text x="74.4" y="54.6">USB_RCOMP</text>
<text x="73" y="60.1">USB_PLL_MON</text>
<text x="192.3" y="62.8">SMB_ALERT#</text>
<text x="192.3" y="71.1">SMB_DATA</text>
<text x="192.3" y="69.7">SMB_CLK</text>
<text x="71.6" y="76.5">USB_HSIC_RCOMP</text>
<text x="141.6" y="75.2">GPIO_S0_SC_56</text>
<text x="56.3" y="84">25</text>
<text x="141.6" y="79.3">LVDS_RBIT0</text>
<text x="141.6" y="80.6">LVDS_RBIT1</text>
<text x="141.6" y="82">LVDS_RBIT2</text>
<text x="56.3" y="88.1">25</text>
<text x="56.3" y="89.5">25</text>
<text x="56.3" y="85.3">25</text>
<text x="61.8" y="88.2">USB3_RX0_N</text>
<text x="61.8" y="89.6">USB3_RX0_P</text>
<text x="61.8" y="84.1">USB3_TX0_N</text>
<text x="61.8" y="85.5">USB3_TX0_P</text>
<text x="141.6" y="84.8">LVDS_RBIT3</text>
<text x="141.6" y="86.1">LVDS_RBIT4</text>
<text x="197.8" y="84.8">GPIO_S0_SC_56</text>
<text x="73" y="93">USB3_REXT0</text>
<text x="37.1" y="101.8">20,30</text>
<text x="45.3" y="101.9">LPC_AD0</text>
<text x="37.1" y="107.3">20,30</text>
<text x="37.1" y="103.2">20,30</text>
<text x="37.1" y="105.9">20,30</text>
<text x="37.1" y="104.5">20,30</text>
<text x="42.6" y="107.4">LPC_FRAME#</text>
<text x="45.3" y="103.3">LPC_AD1</text>
<text x="45.3" y="106">LPC_AD3</text>
<text x="45.3" y="104.7">LPC_AD2</text>
<text x="37.1" y="112.8">13</text>
<text x="37.1" y="111.4">30</text>
<text x="37.1" y="108.7">20</text>
<text x="37.1" y="110">30</text>
<text x="40.2" y="112.9">INT_SERIRQ</text>
<text x="42.2" y="111.5">LPC_CLKRUN#</text>
<text x="42.7" y="108.7">CLK_SIO_25M</text>
<text x="42.7" y="110">CLK_LPC_25M</text>
<text x="67.4" y="110.8">LPC_CLKRUN#</text>
<text x="71.6" y="112.2">INT_SERIRQ_R</text>
<text x="73" y="114.9">LPC_RCOMP</text>
<text x="70.3" y="125.9">SMB_CLK</text>
<text x="70.3" y="124.5">SMB_DATA</text>
<text x="70.3" y="127.3">SMB_ALERT#</text>
<text x="42.2" y="134.7">26</text>
<text x="46.4" y="134.7">SPKR</text>
<text x="169" y="139.6">SMB_DATA</text>
<text x="169" y="138.3">SMB_CLK</text>
<text x="211.5" y="138.3">SMB_CLK_3P3</text>
<text x="211.5" y="139.6">SMB_DATA_3P3</text>
<text x="244.2" y="140.3">SMB_DATA_3P3</text>
<text x="244.2" y="138.8">SMB_CLK_3P3</text>
<text x="253.8" y="138.8">14,17,30</text>
<text x="253.8" y="140.2">14,17,30</text>
<text x="169" y="167.1">SMB_DATA</text>
<text x="169" y="165.7">SMB_CLK</text>
<text x="245.4" y="167.8">SMB_DATA_3P3_FA</text>
<text x="245.4" y="166">SMB_CLK_3P3_FA</text>
<text x="255.2" y="167.6">18,19,22,23,26</text>
<text x="255.2" y="166.3">18,19,22,23,26</text>
<text x="34.6" y="173.9">LVDS_RBIT0</text>
<text x="34.6" y="176.7">LVDS_RBIT2</text>
<text x="34.6" y="178">LVDS_RBIT3</text>
<text x="34.6" y="179.4">LVDS_RBIT4</text>
<text x="34.6" y="175.3">LVDS_RBIT1</text>
</g>
<g font-size="1.2" fill="#004080">
<text x="89.9" y="28">USB_DN0</text>
<text x="89.9" y="26.6">USB_DP0</text>
<text x="122.1" y="29.4">USB3DEV_RXN_0</text>
<text x="122.1" y="28">USB3DEV_RXP_0</text>
<text x="122.2" y="26.6">USB3DEV_TXN_0</text>
<text x="122.3" y="25.3">USB3DEV_TXP_0</text>
<text x="89.9" y="32.1">USB_DN1</text>
<text x="89.9" y="30.8">USB_DP1</text>
<text x="89.9" y="34.9">USB_DP2</text>
<text x="121.4" y="30.8">USB3DEV_REXT_0</text>
<text x="123.4" y="34.9">USB_ULPI_CLK</text>
<text x="89.9" y="36.2">USB_DN2</text>
<text x="89.9" y="40.3">USB_DN3</text>
<text x="89.9" y="39">USB_DP3</text>
<text x="121.8" y="36.2">USB_ULPI_DATA0</text>
<text x="121.8" y="37.6">USB_ULPI_DATA1</text>
<text x="121.8" y="39">USB_ULPI_DATA2</text>
<text x="121.8" y="40.3">USB_ULPI_DATA3</text>
<text x="121.8" y="41.7">USB_ULPI_DATA4</text>
<text x="89.9" y="45.8">ICLK_USB_TERMN_1</text>
<text x="89.9" y="44.5">ICLK_USB_TERMN_0</text>
<text x="121.8" y="43.1">USB_ULPI_DATA5</text>
<text x="121.8" y="44.5">USB_ULPI_DATA6</text>
<text x="121.8" y="45.8">USB_ULPI_DATA7</text>
<text x="123.7" y="47.2">USB_ULPI_DIR</text>
<text x="89.9" y="50">USB_OC0#</text>
<text x="89.9" y="51.3">USB_OC1#</text>
<text x="121" y="50">USB_ULPI_REFCLK</text>
<text x="122.7" y="51.3">USB_ULPI_RST#</text>
<text x="123.4" y="48.6">USB_ULPI_NXT</text>
<text x="123.4" y="52.7">USB_ULPI_STP</text>
<text x="89.9" y="55.4">USB_RCOMPO</text>
<text x="89.9" y="56.8">USB_RCOMPI</text>
<text x="123.4" y="59.6">RESERVED_H5</text>
<text x="123.4" y="58.2">RESERVED_H4</text>
<text x="89.9" y="60.9">USB_PLL_MON</text>
<text x="123.3" y="65">RESERVED_M9</text>
<text x="123.4" y="60.9">RESERVED_H7</text>
<text x="123.4" y="62.3">RESERVED_H8</text>
<text x="89.9" y="71.9">USB_HSIC1_DATA</text>
<text x="89.9" y="67.8">USB_HSIC0_STROBE</text>
<text x="89.9" y="66.4">USB_HSIC0_DATA</text>
<text x="122.6" y="66.4">RESERVED_M10</text>
<text x="123.4" y="67.8">RESERVED_P7</text>
<text x="123.4" y="69.2">RESERVED_P6</text>
<text x="89.9" y="77.4">USB_HSIC_RCOMP</text>
<text x="89.9" y="73.3">USB_HSIC1_STROBE</text>
<text x="122.8" y="74.6">GPIO_S0_SC_55</text>
<text x="122.8" y="76">GPIO_S0_SC_56</text>
<text x="122.8" y="77.4">GPIO_S0_SC_57</text>
<text x="122.8" y="78.8">GPIO_S0_SC_58</text>
<text x="122.8" y="80.1">GPIO_S0_SC_59</text>
<text x="122.8" y="81.5">GPIO_S0_SC_60</text>
<text x="122.8" y="82.9">GPIO_S0_SC_61</text>
<text x="89.9" y="88.3">USB3_RXN0</text>
<text x="89.9" y="89.7">USB3_RXP0</text>
<text x="89.9" y="84.2">USB3_TXN0</text>
<text x="89.9" y="85.6">USB3_TXP0</text>
<text x="122.8" y="85.6">GPIO_S0_SC_92</text>
<text x="122.8" y="87">GPIO_S0_SC_93</text>
<text x="89.9" y="93.9">USB3_REXT0</text>
<text x="123.1" y="93.9">SIO_I2C0_DATA</text>
<text x="124" y="95.2">SIO_I2C0_CLK</text>
<text x="123.1" y="100.7">SIO_I2C1_DATA</text>
<text x="89.9" y="106.2">ILB_LPC_AD_3</text>
<text x="89.9" y="103.4">ILB_LPC_AD_1</text>
<text x="89.9" y="107.6">ILB_LPC_FRAME#</text>
<text x="89.9" y="104.8">ILB_LPC_AD_2</text>
<text x="89.9" y="102.1">ILB_LPC_AD_0</text>
<text x="123.1" y="107.6">SIO_I2C2_DATA</text>
<text x="124" y="102.1">SIO_I2C1_CLK</text>
<text x="89.9" y="113.1">ILB_LPC_SERIRQ</text>
<text x="89.9" y="108.9">ILB_LPC_CLK_0</text>
<text x="89.9" y="111.7">ILB_LPC_CLKRUN#</text>
<text x="89.9" y="110.3">ILB_LPC_CLK_1</text>
<text x="124" y="108.9">SIO_I2C2_CLK</text>
<text x="89.9" y="115.8">LPC_RCOMP</text>
<text x="123.1" y="114.4">SIO_I2C3_DATA</text>
<text x="124" y="115.8">SIO_I2C3_CLK</text>
<text x="89.9" y="125.4">PCU_SMB_DATA</text>
<text x="123.1" y="121.3">SIO_I2C4_DATA</text>
<text x="124" y="122.6">SIO_I2C4_CLK</text>
<text x="89.9" y="128.1">PCU_SMB_ALERT#</text>
<text x="89.9" y="126.8">PCU_SMB_CLK</text>
<text x="123.1" y="128.1">SIO_I2C5_DATA</text>
<text x="124" y="129.5">SIO_I2C5_CLK</text>
<text x="89.9" y="135">ILB_8254_SPKR</text>
<text x="123.1" y="135">SIO_I2C6_DATA</text>
<text x="124" y="136.4">SIO_I2C6_CLK</text>
<text x="194.1" y="136.4">GND</text>
<text x="194.1" y="137.7">VREF1 VREF2</text>
<text x="200.7" y="136.4">EN</text>
<text x="194.1" y="139.1">SCL1</text>
<text x="194.1" y="140.5">SDA1</text>
<text x="199.2" y="140.5">SDA2</text>
<text x="199.3" y="139.1">SCL2</text>
<text x="194.1" y="163.8">GND</text>
<text x="194.1" y="165.2">VREF1 VREF2</text>
<text x="194.1" y="166.5">SCL1</text>
<text x="194.1" y="167.9">SDA1</text>
<text x="199.2" y="167.9">SDA2</text>
<text x="199.3" y="166.5">SCL2</text>
<text x="200.7" y="163.8">EN</text>
</g>
<g font-size="1">
<text x="28.8" y="1">5</text>
<text x="83.7" y="1">4</text>
<text x="138.6" y="1">3</text>
<text x="193.4" y="1">2</text>
<text x="248.3" y="1">1</text>
<text x=".4" y="28">D</text>
<text x="113.9" y="25.5">RESERVED_M4</text>
<text x="113.9" y="26.9">RESERVED_M6</text>
<text x="113.9" y="28.3">RESERVED_P10</text>
<text x="113.9" y="29.7">RESERVED_P12</text>
<text x="276.1" y="28">D</text>
<text x="113.9" y="31">RESERVED_M7</text>
<text x="115.5" y="35">GPIO_S5_31</text>
<text x="115.5" y="36.2">GPIO_S5_32</text>
<text x="115.5" y="37.6">GPIO_S5_33</text>
<text x="115.5" y="39">GPIO_S5_34</text>
<text x="115.5" y="40.3">GPIO_S5_35</text>
<text x="115.5" y="41.7">GPIO_S5_36</text>
<text x="115.5" y="43.1">GPIO_S5_37</text>
<text x="115.5" y="44.5">GPIO_S5_38</text>
<text x="115.5" y="45.8">GPIO_S5_39</text>
<text x="115.5" y="47.2">GPIO_S5_40</text>
<text x="115.5" y="48.6">GPIO_S5_41</text>
<text x="115.5" y="50">GPIO_S5_43</text>
<text x="115.5" y="51.3">GPIO_S5_14</text>
<text x="115.5" y="52.7">GPIO_S5_42</text>
<text x=".4" y="79.4">C</text>
<text x="276.1" y="79.4">C</text>
<text x=".4" y="130.9">B</text>
<text x="276.1" y="130.9">B</text>
<text x=".4" y="182.3">A</text>
<text x="276.1" y="182.3">A</text>
<text x="28.8" y="208.2">5</text>
<text x="83.7" y="208.2">4</text>
<text x="138.6" y="208.2">3</text>
<text x="193.4" y="208.2">2</text>
<text x="248.3" y="208.2">1</text>
</g>
</svg>
